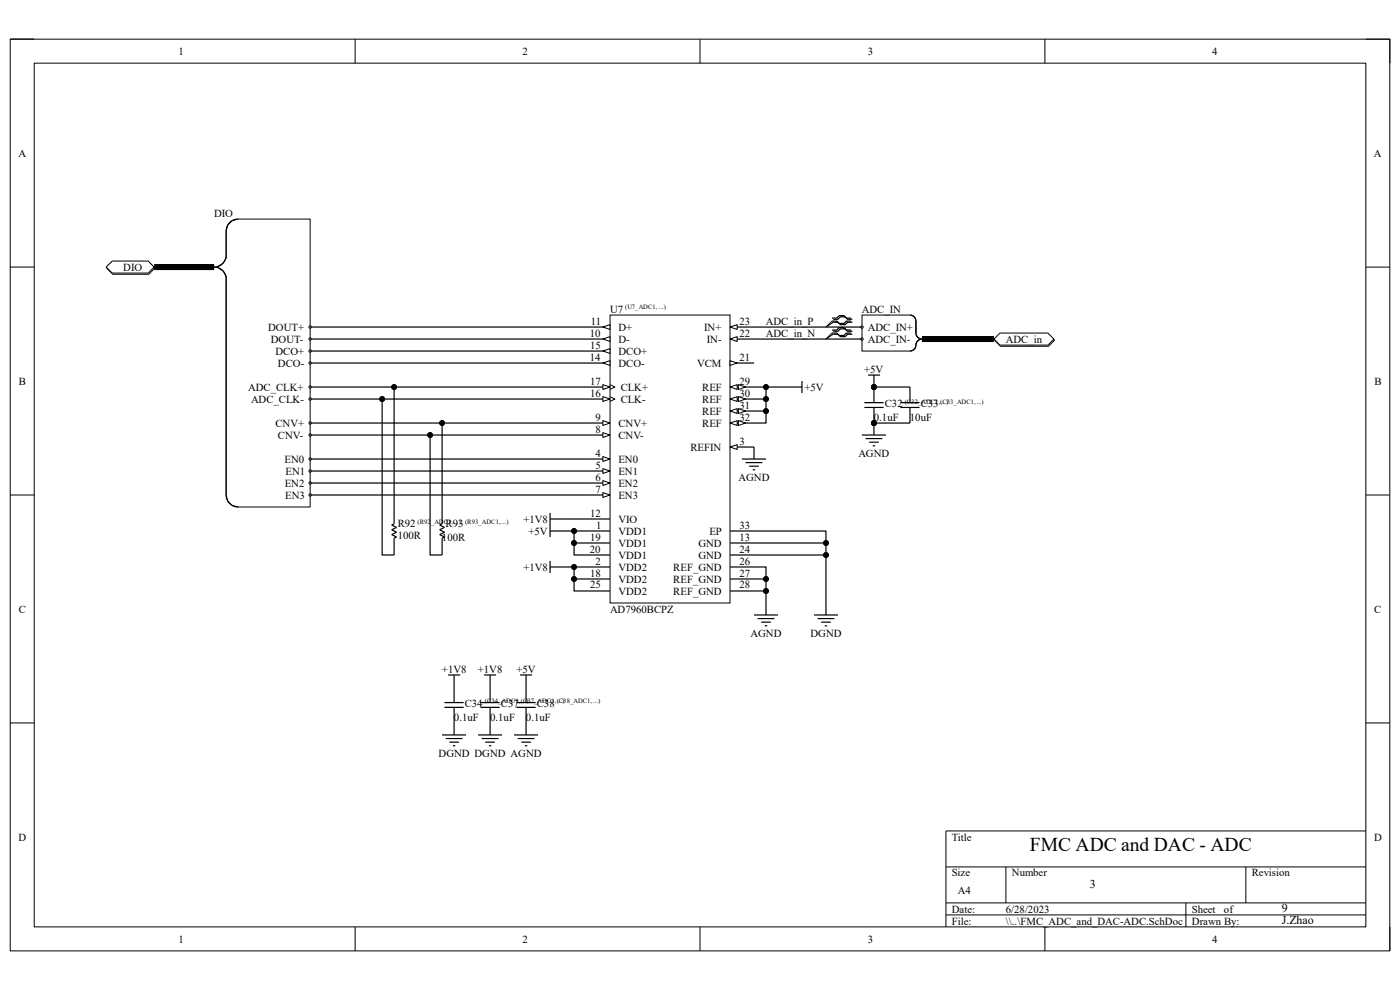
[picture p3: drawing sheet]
<svg xmlns="http://www.w3.org/2000/svg" width="297mm" height="210mm" viewBox="0 0 297 210" stroke-linecap="round" stroke-linejoin="round" font-family="sans-serif">
<path d="M2.2 8.3h292.7v193.4h-292.7z" fill="none" stroke="#000" stroke-width=".21"/>
<path d="M7.3 13.4h282.5v183.2h-282.5z" fill-rule="evenodd" fill="#fff"/>
<g fill="none" stroke="#000" stroke-width=".21">
<path d="M2.2 8.3h5.1M7.3 13.4h282.5v183.2h-282.5zM75.3 8.3v5.1M148.5 8.3v5.1M221.7 8.3v5.1M289.8 8.3h5.1v5.1M2.2 56.7h5.1M289.8 56.7h5.1M2.2 105h5.1M289.8 105h5.1M2.2 153.4h5.1M289.8 153.4h5.1"/>
<path d="M289.8 176.3h-89.1v20.3M75.3 196.6v5.1M148.5 196.6v5.1M200.7 183.9h89.1M200.7 191.5h89.1M200.7 194.1h89.1M213.4 183.9v7.6M221.7 196.6v5.1M251.6 191.5v5.1M264.3 183.9v7.6M294.9 196.6v5.1"/>
</g>
<path d="M129.4 66.8h25.5v61.1h-25.5z" fill-rule="evenodd" fill="#fff"/>
<path d="M129.4 66.8h25.5v61.1h-25.5z" fill="none" stroke="#000" stroke-width=".21"/>
<path d="M124.3 84.7h5.1" fill="none" stroke="#000" stroke-width=".25"/>
<path d="M127.9 84.1l1.5 .6-1.5 .5z" fill="#fff"/>
<path d="M127.9 84.1l1.5 .6-1.5 .5zM129.4 84.1l1 .6-1 .5" fill="none" stroke="#000" stroke-width=".21"/>
<path d="M124.3 82.1h5.1" fill="none" stroke="#000" stroke-width=".25"/>
<path d="M127.9 81.6l1.5 .5-1.5 .5z" fill="#fff"/>
<path d="M127.9 81.6l1.5 .5-1.5 .5zM129.4 81.6l1 .5-1 .5" fill="none" stroke="#000" stroke-width=".21"/>
<path d="M124.3 92.3h5.1" fill="none" stroke="#000" stroke-width=".25"/>
<path d="M127.9 91.8l1.5 .5-1.5 .5z" fill="#fff"/>
<path d="M127.9 91.8l1.5 .5-1.5 .5z" fill="none" stroke="#000" stroke-width=".21"/>
<path d="M124.3 89.7h5.1" fill="none" stroke="#000" stroke-width=".25"/>
<path d="M127.9 89.2l1.5 .5-1.5 .5z" fill="#fff"/>
<path d="M127.9 89.2l1.5 .5-1.5 .5z" fill="none" stroke="#000" stroke-width=".21"/>
<path d="M124.3 71.9h5.1" fill="none" stroke="#000" stroke-width=".25"/>
<path d="M127.9 71.9l1.5-.5v1z" fill="#fff"/>
<path d="M127.9 71.9l1.5-.5v1z" fill="none" stroke="#000" stroke-width=".21"/>
<path d="M124.3 69.4h5.1" fill="none" stroke="#000" stroke-width=".25"/>
<path d="M127.9 69.4l1.5-.5v1z" fill="#fff"/>
<path d="M127.9 69.4l1.5-.5v1z" fill="none" stroke="#000" stroke-width=".21"/>
<path d="M124.3 77h5.1" fill="none" stroke="#000" stroke-width=".25"/>
<path d="M127.9 77l1.5-.5v1z" fill="#fff"/>
<path d="M127.9 77l1.5-.5v1z" fill="none" stroke="#000" stroke-width=".21"/>
<path d="M124.3 74.5h5.1" fill="none" stroke="#000" stroke-width=".25"/>
<path d="M127.9 74.5l1.5-.5v1z" fill="#fff"/>
<path d="M127.9 74.5l1.5-.5v1z" fill="none" stroke="#000" stroke-width=".21"/>
<path d="M124.3 97.4h5.1" fill="none" stroke="#000" stroke-width=".25"/>
<path d="M127.9 96.9l1.5 .5-1.5 .5z" fill="#fff"/>
<path d="M127.9 96.9l1.5 .5-1.5 .5z" fill="none" stroke="#000" stroke-width=".21"/>
<path d="M124.3 99.9h5.1" fill="none" stroke="#000" stroke-width=".25"/>
<path d="M127.9 99.4l1.5 .5-1.5 .5z" fill="#fff"/>
<path d="M127.9 99.4l1.5 .5-1.5 .5z" fill="none" stroke="#000" stroke-width=".21"/>
<path d="M124.3 102.5h5.1" fill="none" stroke="#000" stroke-width=".25"/>
<path d="M127.9 102l1.5 .5-1.5 .5z" fill="#fff"/>
<path d="M127.9 102l1.5 .5-1.5 .5z" fill="none" stroke="#000" stroke-width=".21"/>
<path d="M124.3 105h5.1" fill="none" stroke="#000" stroke-width=".25"/>
<path d="M127.9 104.5l1.5 .5-1.5 .5z" fill="#fff"/>
<path d="M127.9 104.5l1.5 .5-1.5 .5z" fill="none" stroke="#000" stroke-width=".21"/>
<path d="M154.9 71.9h5.1M154.9 115.2h5.1M154.9 117.7h5.1" fill="none" stroke="#000" stroke-width=".25"/>
<path d="M154.9 71.9l1.5-.5v1z" fill="#fff"/>
<path d="M154.9 71.9l1.5-.5v1z" fill="none" stroke="#000" stroke-width=".21"/>
<path d="M154.9 69.4h5.1" fill="none" stroke="#000" stroke-width=".25"/>
<path d="M154.9 69.4l1.5-.5v1z" fill="#fff"/>
<path d="M154.9 69.4l1.5-.5v1z" fill="none" stroke="#000" stroke-width=".21"/>
<path d="M154.9 82.1h5.1" fill="none" stroke="#000" stroke-width=".25"/>
<path d="M154.9 82.1l1.5-.5v1z" fill="#fff"/>
<path d="M154.9 82.1l1.5-.5v1z" fill="none" stroke="#000" stroke-width=".21"/>
<path d="M156.6 81.6l1.6 .5-1.6 .5z" fill="#fff"/>
<path d="M156.6 81.6l1.6 .5-1.6 .5z" fill="none" stroke="#000" stroke-width=".21"/>
<path d="M154.9 84.7h5.1" fill="none" stroke="#000" stroke-width=".25"/>
<path d="M154.9 84.7l1.5-.6v1.1z" fill="#fff"/>
<path d="M154.9 84.7l1.5-.6v1.1z" fill="none" stroke="#000" stroke-width=".21"/>
<path d="M156.6 84.1l1.6 .6-1.6 .5z" fill="#fff"/>
<path d="M156.6 84.1l1.6 .6-1.6 .5z" fill="none" stroke="#000" stroke-width=".21"/>
<path d="M154.9 87.2h5.1" fill="none" stroke="#000" stroke-width=".25"/>
<path d="M154.9 87.2l1.5-.5v1z" fill="#fff"/>
<path d="M154.9 87.2l1.5-.5v1z" fill="none" stroke="#000" stroke-width=".21"/>
<path d="M156.6 86.7l1.6 .5-1.6 .5z" fill="#fff"/>
<path d="M156.6 86.7l1.6 .5-1.6 .5z" fill="none" stroke="#000" stroke-width=".21"/>
<path d="M154.9 89.7h5.1" fill="none" stroke="#000" stroke-width=".25"/>
<path d="M154.9 89.7l1.5-.5v1z" fill="#fff"/>
<path d="M154.9 89.7l1.5-.5v1z" fill="none" stroke="#000" stroke-width=".21"/>
<path d="M156.6 89.2l1.6 .5-1.6 .5z" fill="#fff"/>
<path d="M156.6 89.2l1.6 .5-1.6 .5z" fill="none" stroke="#000" stroke-width=".21"/>
<path d="M154.9 94.8h5.1M154.9 120.3h5.1M154.9 122.8h5.1M154.9 125.4h5.1" fill="none" stroke="#000" stroke-width=".25"/>
<path d="M154.9 94.8l1.5-.5v1z" fill="#fff"/>
<path d="M154.9 94.8l1.5-.5v1z" fill="none" stroke="#000" stroke-width=".21"/>
<path d="M154.9 77h5.1" fill="none" stroke="#000" stroke-width=".25"/>
<path d="M154.9 76.5l1.5 .5-1.5 .5z" fill="#fff"/>
<g fill="none" stroke="#000" stroke-width=".21">
<path d="M154.9 76.5l1.5 .5-1.5 .5z"/>
<circle cx="185.4" cy="82.1" r=".51"/>
<circle cx="185.4" cy="89.7" r=".51"/>
</g>
<g fill="none" stroke="#000" stroke-width=".25">
<path d="M184.1 79.6h2.6M185.4 79.6v5.8M157.4 97.4h5.1M158.2 98.1h3.5M158.9 98.9h2.1M159.7 99.7h.5M160 94.8v2.6M167.6 82.1h2.5M170.1 80.8v2.6M182.9 92.3h5.1M183.4 85.4h4.1M183.4 86.4h4.1"/>
<path d="M183.6 93h3.6M184.4 93.8h2M185.2 94.6h.5M185.4 86.4v5.9M191 85.4h4.1M191 86.4h4.1M193.1 82.1v3.3M193.1 86.4v3.3M116.7 112.6h2.5M116.7 110.1h2.5M116.7 108.8v5.1M116.7 119v2.6"/>
<path d="M124.3 112.6h5.1M124.3 115.2h5.1M124.3 117.7h5.1M124.3 110.1h5.1M154.9 112.6h5.1M116.7 120.3h2.5M124.3 120.3h5.1M124.3 122.8h5.1M124.3 125.4h5.1M160 130.5h5.1M160.7 131.2h3.6M161.5 132h2"/>
<path d="M162.3 132.8h.5M162.5 127.9v2.6M172.7 130.5h5.1M173.5 131.2h3.5M174.2 132h2.1M175 132.8h.5M175.2 127.9v2.6M93.8 155.9h5.1M94.3 149h4.1M94.3 150.1h4.1M94.6 156.7h3.5M95.1 143.2h2.5"/>
<path d="M95.3 157.4h2.1M96.1 158.2h.5M96.3 143.2v5.8M96.3 150.1v5.8M101.4 155.9h5.1M101.9 149h4.1M101.9 150.1h4.1M102.2 156.7h3.6M102.7 143.2h2.5M103 157.4h2M103.7 158.2h.5M104 143.2v5.8"/>
<path d="M104 150.1v5.8M109.1 155.9h5.1M109.6 149h4M109.6 150.1h4M109.8 156.7h3.6M110.3 143.2h2.6M110.6 157.4h2M111.4 158.2h.5M111.6 143.2v5.8M111.6 150.1v5.8"/>
</g>
<g fill="#000">
<circle cx="185.4" cy="82.1" r=".51"/>
<circle cx="185.4" cy="89.7" r=".51"/>
</g>
<path d="M48.3 47.7l1-.9 1.2-.3h15.3v61.1h-15.3l-1.2-.4-1-.9-.3-1.3v-46.4l-.7-1.1-1.2-.8 1.2-.9 .7-1.1v-5.7z" fill-rule="evenodd" fill="#fff"/>
<path d="M48.3 47.7l1-.9 1.2-.3h15.3v61.1h-15.3l-1.2-.4-1-.9-.3-1.3v-46.4l-.7-1.1-1.2-.8 1.2-.9 .7-1.1v-5.7z" fill="none" stroke="#000" stroke-width=".21"/>
<path d="M50.5 46.5a2.55 2.55 0 0 0-2.5 2.5v5.1a2.54 2.54 0 0 1-2.6 2.6 2.54 2.54 0 0 1 2.6 2.5v45.8a2.55 2.55 0 0 0 2.5 2.6" fill="none" stroke="#000" stroke-width=".25"/>
<circle cx="65.8" cy="84.6" r=".26" fill="#fff"/>
<circle cx="65.8" cy="84.6" r=".26" fill="none" stroke="#000" stroke-width=".21"/>
<circle cx="65.8" cy="82.1" r=".26" fill="#fff"/>
<circle cx="65.8" cy="82.1" r=".26" fill="none" stroke="#000" stroke-width=".21"/>
<circle cx="65.8" cy="92.3" r=".26" fill="#fff"/>
<circle cx="65.8" cy="92.3" r=".26" fill="none" stroke="#000" stroke-width=".21"/>
<circle cx="65.8" cy="89.7" r=".26" fill="#fff"/>
<circle cx="65.8" cy="89.7" r=".26" fill="none" stroke="#000" stroke-width=".21"/>
<circle cx="65.8" cy="77" r=".26" fill="#fff"/>
<circle cx="65.8" cy="77" r=".26" fill="none" stroke="#000" stroke-width=".21"/>
<circle cx="65.8" cy="74.5" r=".26" fill="#fff"/>
<circle cx="65.8" cy="74.5" r=".26" fill="none" stroke="#000" stroke-width=".21"/>
<circle cx="65.8" cy="71.9" r=".26" fill="#fff"/>
<circle cx="65.8" cy="71.9" r=".26" fill="none" stroke="#000" stroke-width=".21"/>
<circle cx="65.8" cy="69.4" r=".26" fill="#fff"/>
<circle cx="65.8" cy="69.4" r=".26" fill="none" stroke="#000" stroke-width=".21"/>
<circle cx="65.8" cy="97.4" r=".26" fill="#fff"/>
<circle cx="65.8" cy="97.4" r=".26" fill="none" stroke="#000" stroke-width=".21"/>
<circle cx="65.8" cy="99.9" r=".26" fill="#fff"/>
<circle cx="65.8" cy="99.9" r=".26" fill="none" stroke="#000" stroke-width=".21"/>
<circle cx="65.8" cy="102.5" r=".26" fill="#fff"/>
<circle cx="65.8" cy="102.5" r=".26" fill="none" stroke="#000" stroke-width=".21"/>
<circle cx="65.8" cy="105" r=".26" fill="#fff"/>
<circle cx="65.8" cy="105" r=".26" fill="none" stroke="#000" stroke-width=".21"/>
<path d="M22.7 56.9l1.2-1.3h7.7l1.2 1.3-1.2 1.3h-7.7z" fill-rule="evenodd" fill="#fff"/>
<path d="M22.7 56.9l1.2-1.3h7.7l1.2 1.3-1.2 1.3h-7.7z" fill="none" stroke="#000" stroke-width=".21"/>
<path d="M22.5 56.7l1.3-1.3h7.6l1.3 1.3-1.3 1.2h-7.6z" fill-rule="evenodd" fill="#fff"/>
<path d="M22.5 56.7l1.3-1.3h7.6l1.3 1.3-1.3 1.2h-7.6z" fill="none" stroke="#000" stroke-width=".21"/>
<path d="M182.9 66.8h10.2l.6 .2 .5 .5 .1 .6v2.9l.3 .5 .7 .4a1.92 1.92 0 0 0-1.1 1.9l-.5 .5-.6 .2h-10.2z" fill-rule="evenodd" fill="#fff"/>
<path d="M182.9 66.8h10.2l.6 .2 .5 .5 .1 .6v2.9l.3 .5 .7 .4a1.92 1.92 0 0 0-1.1 1.9l-.5 .5-.6 .2h-10.2z" fill="none" stroke="#000" stroke-width=".21"/>
<path d="M193.1 66.8a1.27 1.27 0 0 1 1.2 1.3v2.6a1.27 1.27 0 0 0 1.3 1.2 1.45 1.45 0 0 0-1.3 1.7 1.27 1.27 0 0 1-1.2 .9" fill="none" stroke="#000" stroke-width=".25"/>
<circle cx="182.9" cy="69.4" r=".26" fill="#fff"/>
<circle cx="182.9" cy="69.4" r=".26" fill="none" stroke="#000" stroke-width=".21"/>
<circle cx="182.9" cy="71.9" r=".26" fill="#fff"/>
<circle cx="182.9" cy="71.9" r=".26" fill="none" stroke="#000" stroke-width=".21"/>
<path d="M211 72.2l1.3-1.3h10.1l1.3 1.3-1.3 1.3h-10.1z" fill-rule="evenodd" fill="#fff"/>
<path d="M211 72.2l1.3-1.3h10.1l1.3 1.3-1.3 1.3h-10.1z" fill="none" stroke="#000" stroke-width=".21"/>
<path d="M210.9 71.9l1.2-1.2h10.2l1.3 1.2-1.3 1.3h-10.2z" fill-rule="evenodd" fill="#fff"/>
<g fill="none" stroke="#000" stroke-width=".21">
<path d="M176.5 68.1l-1.3 1.3 1.6-1M176.5 70.7l-1.3 1.2 1.6-1M210.9 71.9l1.2-1.2h10.2l1.3 1.2-1.3 1.3h-10.2z"/>
<circle cx="81.1" cy="84.6" r=".51"/>
<circle cx="83.6" cy="82.1" r=".51"/>
<circle cx="91.2" cy="92.3" r=".51"/>
<circle cx="93.8" cy="89.7" r=".51"/>
<circle cx="162.5" cy="82.1" r=".51"/>
<circle cx="162.5" cy="87.2" r=".51"/>
<circle cx="162.5" cy="84.7" r=".51"/>
<circle cx="185.4" cy="82.1" r=".51"/>
<circle cx="185.4" cy="89.7" r=".51"/>
<circle cx="121.8" cy="115.2" r=".51"/>
<circle cx="121.8" cy="112.6" r=".51"/>
<circle cx="175.2" cy="117.7" r=".51"/>
<circle cx="175.2" cy="115.2" r=".51"/>
<circle cx="121.8" cy="122.8" r=".51"/>
<circle cx="121.8" cy="120.3" r=".51"/>
<circle cx="162.5" cy="125.4" r=".51"/>
<circle cx="162.5" cy="122.8" r=".51"/>
</g>
<g fill="none" stroke="#000" stroke-width=".25">
<path d="M32.7 56.7h12.7M65.8 77h58.5M65.8 74.5h58.5M65.8 71.9h58.5M65.8 69.4h58.5M160 71.9h22.9M160 69.4h22.9M176.5 67.5h1l.5-.5h1l.6 .5h1M176.5 68.1h1l.5 .5h1l.6-.5h1M176.5 70h1l.5-.5h1l.6 .5h1M176.5 70.7h1l.5 .5h1l.6-.5h1M176.8 67.7h1l.5-.5h1l.5 .5h1"/>
<path d="M176.8 68.4h1l.5 .5h1l.5-.5h1M176.8 70.3h1l.5-.5h1l.5 .5h1M176.8 70.9h1l.5 .5h1l.5-.5h1M195.6 71.9h15.3M65.8 92.3h58.5M65.8 89.7h58.5M65.8 84.7h58.5M65.8 82.1h58.5M65.8 99.9h58.5M65.8 97.4h58.5M83.6 82.1v29l-.5 .3 1 .5-1 .5 1 .5-1 .5 1 .5-.5 .3v3.5h-2.5v-33M93.8 89.7v21.4l-.5 .3 1 .5-1 .5 1 .5-1 .5 1 .5-.5 .3v3.5h-2.6v-25.4"/>
<path d="M160 87.2h2.5M160 84.7h2.5M160 82.1h2.5M167.6 82.1h-5.1v7.6h-2.5M185.4 82.1h7.7M185.4 89.7h7.7M65.8 105h58.5M65.8 102.5h58.5M119.2 112.6h5.1M119.2 110.1h5.1M121.8 112.6v5.1h2.5M121.8 115.2h2.5"/>
<path d="M160 117.7h15.2v10.2M160 115.2h15.2v2.5M160 112.6h15.2v2.6M119.2 120.3h5.1M121.8 122.8v2.6h2.5M121.8 120.3v2.5h2.5M160 120.3h2.5v7.6M160 125.4h2.5M160 122.8h2.5"/>
</g>
<path d="M32.7 56.7h12.7M195.6 71.9h15.3" fill="none" stroke="#000" stroke-width="1.3" stroke-linecap="butt"/>
<path d="M33.2 56.2l1 .9M35.8 56.2l1 .9M38.3 56.2l1 .9M40.9 56.2l1 .9M43.4 56.2l1 .9M196.1 71.5l1 .9M198.6 71.5l1.1 .9M201.2 71.5l1 .9M203.7 71.5l1.1 .9M206.3 71.5l1 .9M208.8 71.5l1 .9" fill="none" stroke="#000" stroke-width=".38"/>
<g fill="#000">
<circle cx="81.1" cy="84.6" r=".51"/>
<circle cx="83.6" cy="82.1" r=".51"/>
<circle cx="91.2" cy="92.3" r=".51"/>
<circle cx="93.8" cy="89.7" r=".51"/>
<circle cx="162.5" cy="82.1" r=".51"/>
<circle cx="162.5" cy="87.2" r=".51"/>
<circle cx="162.5" cy="84.7" r=".51"/>
<circle cx="185.4" cy="82.1" r=".51"/>
<circle cx="185.4" cy="89.7" r=".51"/>
<circle cx="121.8" cy="115.2" r=".51"/>
<circle cx="121.8" cy="112.6" r=".51"/>
<circle cx="175.2" cy="117.7" r=".51"/>
<circle cx="175.2" cy="115.2" r=".51"/>
<circle cx="121.8" cy="122.8" r=".51"/>
<circle cx="121.8" cy="120.3" r=".51"/>
<circle cx="162.5" cy="125.4" r=".51"/>
<circle cx="162.5" cy="122.8" r=".51"/>
</g>
<text font-size="4.1" x="218.5" y="180.5">FMC ADC and DAC - ADC</text>
<g font-size="2.5">
<text x="231.2" y="188.4">3</text>
<text x="271.9" y="196.1">J.Zhao</text>
<text x="271.9" y="193.5">9</text>
</g>
<g font-size="2.3">
<text x="37.9" y="11.6">1</text>
<text x="110.9" y="11.6">2</text>
<text x="184.1" y="11.6">3</text>
<text x="257.2" y="11.6">4</text>
<text x="3.9" y="33.2">A</text>
<text x="291.5" y="33.2">A</text>
<text x="45.4" y="46">DIO</text>
<text x="26.2" y="57.4">DIO</text>
<text x="56.9" y="70.1">DOUT+</text>
<text x="125.1" y="71.4">10</text>
<text x="125.3" y="68.9">11</text>
<text x="129.4" y="66.3">U7</text>
<text x="131.2" y="70.1">D+</text>
<text x="149.4" y="70.1">IN+</text>
<text x="156.9" y="71.4">22</text>
<text x="156.9" y="68.9">23</text>
<text x="162.5" y="68.9">ADC_in_P</text>
<text x="162.5" y="71.4">ADC_in_N</text>
<text x="182.8" y="66.3">ADC_IN</text>
<text x="184.1" y="70.1">ADC_IN+</text>
<text x="57.4" y="72.7">DOUT-</text>
<text x="58.4" y="75.2">DCO+</text>
<text x="59" y="77.8">DCO-</text>
<text x="125.1" y="76.5">14</text>
<text x="125.2" y="74">15</text>
<text x="131.2" y="72.7">D-</text>
<text x="131.2" y="77.8">DCO-</text>
<text x="131.2" y="75.2">DCO+</text>
<text x="147.9" y="77.8">VCM</text>
<text x="150" y="72.7">IN-</text>
<text x="156.9" y="76.5">21</text>
<text x="184.1" y="72.7">ADC_IN-</text>
<text x="213.4" y="72.7">ADC_in</text>
<text x="4" y="81.6">B</text>
<text x="52.7" y="82.9">ADC_CLK+</text>
<text x="125.2" y="81.6">17</text>
<text x="131.7" y="82.9">CLK+</text>
<text x="149" y="82.9">REF</text>
<text x="156.9" y="81.6">29</text>
<text x="170.6" y="82.9">+5V</text>
<text x="183.3" y="79">+5V</text>
<text x="291.6" y="81.6">B</text>
<text x="53.3" y="85.4">ADC_CLK-</text>
<text x="125.2" y="84.2">16</text>
<text x="126.3" y="89.2">9</text>
<text x="131.7" y="85.4">CLK-</text>
<text x="149" y="85.4">REF</text>
<text x="149" y="88">REF</text>
<text x="156.9" y="84.2">30</text>
<text x="156.9" y="86.7">31</text>
<text x="156.9" y="89.2">32</text>
<text x="185.4" y="89.2">0.1uF</text>
<text x="187.7" y="86.4">C32</text>
<text x="193" y="89.2">10uF</text>
<text x="195.3" y="86.4">C33</text>
<text x="58.4" y="90.5">CNV+</text>
<text x="59" y="93">CNV-</text>
<text x="126.4" y="91.8">8</text>
<text x="131.2" y="93">CNV-</text>
<text x="131.2" y="90.5">CNV+</text>
<text x="146.5" y="95.6">REFIN</text>
<text x="149" y="90.5">REF</text>
<text x="156.9" y="94.3">3</text>
<text x="60.4" y="98.1">EN0</text>
<text x="60.6" y="100.7">EN1</text>
<text x="126.3" y="96.9">4</text>
<text x="126.3" y="101.9">6</text>
<text x="126.4" y="99.4">5</text>
<text x="131.2" y="98.1">EN0</text>
<text x="131.2" y="100.7">EN1</text>
<text x="156.7" y="101.9">AGND</text>
<text x="182.1" y="96.9">AGND</text>
<text x="60.4" y="103.2">EN2</text>
<text x="60.5" y="105.8">EN3</text>
<text x="126.3" y="104.5">7</text>
<text x="131.2" y="103.2">EN2</text>
<text x="131.2" y="105.8">EN3</text>
<text x="84.4" y="111.9">R92</text>
<text x="94.5" y="111.9">R93</text>
<text x="111" y="110.9">+1V8</text>
<text x="112.1" y="113.4">+5V</text>
<text x="125.2" y="109.6">12</text>
<text x="126.5" y="112.1">1</text>
<text x="131.2" y="113.4">VDD1</text>
<text x="131.2" y="110.9">VIO</text>
<text x="150.5" y="113.4">EP</text>
<text x="156.9" y="112.1">33</text>
<text x="84.4" y="114.4">100R</text>
<text x="93.8" y="114.7">100R</text>
<text x="125.1" y="117.2">20</text>
<text x="125.2" y="114.7">19</text>
<text x="126.3" y="119.8">2</text>
<text x="131.2" y="116">VDD1</text>
<text x="131.2" y="118.5">VDD1</text>
<text x="148.2" y="116">GND</text>
<text x="148.2" y="118.5">GND</text>
<text x="156.9" y="114.7">13</text>
<text x="156.9" y="117.2">24</text>
<text x="156.9" y="119.8">26</text>
<text x="111" y="121">+1V8</text>
<text x="125.2" y="122.3">18</text>
<text x="125.2" y="124.8">25</text>
<text x="131.2" y="121">VDD2</text>
<text x="131.2" y="123.6">VDD2</text>
<text x="142.8" y="121">REF_GND</text>
<text x="142.8" y="123.6">REF_GND</text>
<text x="156.9" y="122.3">27</text>
<text x="156.9" y="124.8">28</text>
<text x="4" y="130">C</text>
<text x="129.4" y="130">AD7960BCPZ</text>
<text x="131.2" y="126.2">VDD2</text>
<text x="142.8" y="126.2">REF_GND</text>
<text x="291.5" y="130">C</text>
<text x="159.2" y="135">AGND</text>
<text x="172" y="135">DGND</text>
<text x="93.8" y="142.7">+1V8</text>
<text x="101.4" y="142.7">+1V8</text>
<text x="109.6" y="142.7">+5V</text>
<text x="96.3" y="152.9">0.1uF</text>
<text x="98.6" y="150.1">C34</text>
<text x="104" y="152.9">0.1uF</text>
<text x="106.3" y="150.1">C37</text>
<text x="111.6" y="152.9">0.1uF</text>
<text x="113.9" y="150.1">C38</text>
<text x="93" y="160.5">DGND DGND AGND</text>
<text x="3.9" y="178.3">D</text>
<text x="201.9" y="178.3">Title</text>
<text x="291.5" y="178.3">D</text>
<text x="201.9" y="185.9">Size</text>
<text x="214.7" y="185.9">Number</text>
<text x="265.5" y="185.9">Revision</text>
<text x="203.2" y="189.7">A4</text>
<text x="201.9" y="193.6">Date:</text>
<text x="201.9" y="196.1">File:</text>
<text x="213.4" y="193.6">6/28/2023</text>
<text x="213.4" y="196.1">\\..\FMC_ADC_and_DAC-ADC.SchDoc</text>
<text x="252.9" y="193.6">Sheet</text>
<text x="252.9" y="196.1">Drawn By:</text>
<text x="259.7" y="193.6">of</text>
<text x="37.9" y="199.9">1</text>
<text x="110.9" y="199.9">2</text>
<text x="184.1" y="199.9">3</text>
<text x="257.2" y="199.9">4</text>
</g>
<g font-size="1.4">
<text x="132.6" y="65.5">(U7_ADC1, ...)</text>
<text x="191.9" y="85.6">(C32_ADC1, ...)</text>
<text x="199.5" y="85.6">(C33_ADC1, ...)</text>
<text x="88.6" y="111.1">(R92_ADC1, ...) (R93_ADC1, ...)</text>
<text x="102.9" y="149.2">(C34_ADC1, ...)</text>
<text x="110.5" y="149.2">(C37_ADC1, ...)</text>
<text x="118.1" y="149.2">(C38_ADC1, ...)</text>
</g>
</svg>
